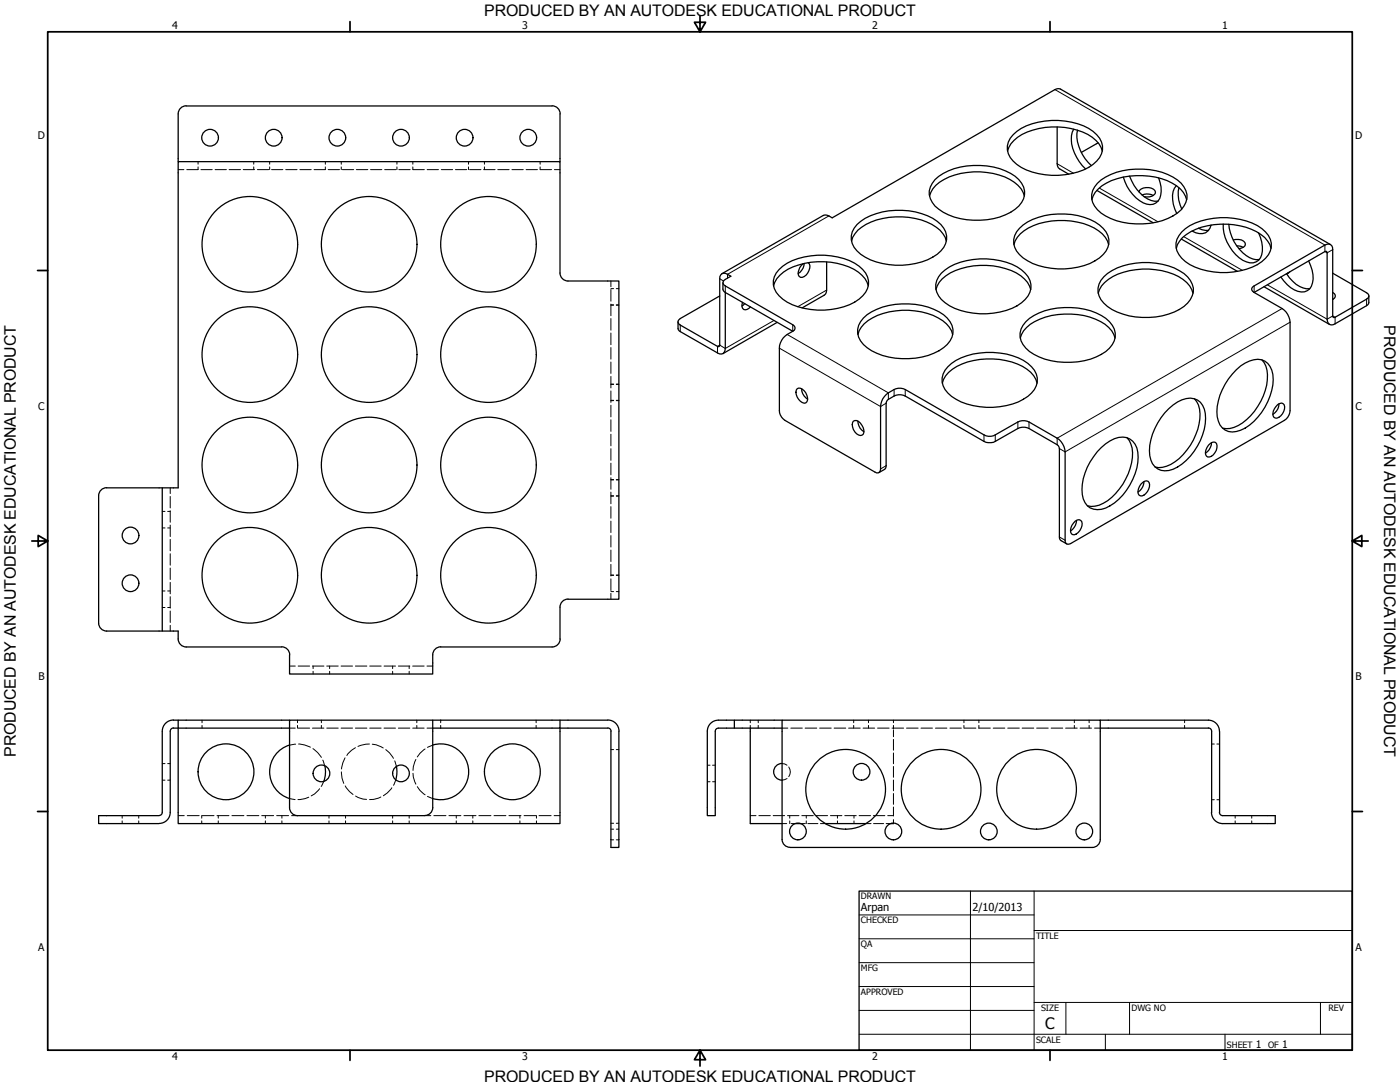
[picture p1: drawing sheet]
<svg xmlns="http://www.w3.org/2000/svg" width="559mm" height="432mm" viewBox="0 0 559 432" stroke-linecap="round" stroke-linejoin="round" font-family="sans-serif">
<!-- layer: Visible (ANSI) -->
<g fill="none" stroke="#000" stroke-width=".51">
<path d="M421.1 35.8l-88.9 51.1-1.4-.7M71.1 45.5v19M74.3 42.3h146M74.3 42.2a3.2 3.2 0 0 0-3.2 3.2M220.4 42.2a3.2 3.2 0 0 1 3.2 3.2M223.5 45.5v19M404.4 53.8a25 25 0 0 1 20.7-5.5 19.6 19.6 0 0 1 13.8 6.9 7.4 7.4 0 0 1-2.6 10.4 28.5 28.5 0 0 1-30.5 0 7.4 7.4 0 0 1-1.4-11.8zM422 50.7v14.6M428.6 51.6a11.5 11.5 0 0 0 1.2 11.3l2.2 3.2 1.3 1.3M430.1 51.9a16 16 0 0 0 5.5 14.2M437.7 57.3l-6.1 3.5M371 78.2a11.8 11.8 0 0 1 7.8-7.6 29.5 29.5 0 0 1 26 2.1 9.2 9.2 0 0 1 4.1 5.5"/>
<path d="M373.2 71.7a26.9 26.9 0 0 1 23.4-5 17.7 17.7 0 0 1 11.2 6.5 7.3 7.3 0 0 1-2.6 10.3 28.5 28.5 0 0 1-30.5 0 7.3 7.3 0 0 1-1.5-11.8zM402.1 60.3a13 13 0 0 1 10.1-8.4 28.9 28.9 0 0 1 23.8 2.9 9.5 9.5 0 0 1 4 5.5M435.8 79.7a12.2 12.2 0 0 1 7.8-7.6 30.9 30.9 0 0 1 24.3 1 10.6 10.6 0 0 1 5.7 6.6M438 73.2a24 24 0 0 1 18.1-5.7 23.3 23.3 0 0 1 15.4 5.7 7.1 7.1 0 0 1 0 10.5 26.9 26.9 0 0 1-23.4 5 17.7 17.7 0 0 1-11.2-6.5 7 7 0 0 1 1.1-9zM448.4 70.7a15.8 15.8 0 0 0 9.3 10.8 4.5 4.5 0 0 0 5.8-5.2l-.1-1.7-.9-3.6M450.8 70.3a14.7 14.7 0 0 0 10.1 10h1.3M454.6 76.6a4 4 0 0 1 5.8-1.1l.8 1.1a3.4 3.4 0 0 1-4.5 1.9M455.9 77.9a4.8 4.8 0 0 1 4.4 .1M469.5 74.1a9 9 0 0 0-.6 9.3l.8 1.8M470.5 74.9a13.1 13.1 0 0 0 1.2 8.5M339.9 96.2a11.5 11.5 0 0 1 7.8-7.6 29.5 29.5 0 0 1 26 2.1 9.5 9.5 0 0 1 4 5.5M342.1 89.6a25.8 25.8 0 0 1 20.7-5.5 20.3 20.3 0 0 1 13.9 7 7.4 7.4 0 0 1-2.6 10.4 28.6 28.6 0 0 1-30.6 0 7.4 7.4 0 0 1-1.4-11.9z"/>
<path d="M404.7 97.7a11.8 11.8 0 0 1 7.8-7.7 29.6 29.6 0 0 1 26 2.1 9.5 9.5 0 0 1 4 5.6M406.9 91.1a25.3 25.3 0 0 1 20.8-5.5 20 20 0 0 1 13.8 6.9 7.4 7.4 0 0 1-2.7 10.4 28.5 28.5 0 0 1-30.4 0 7.4 7.4 0 0 1-1.5-11.8zM469.5 99.1a11.5 11.5 0 0 1 7.8-7.6 29.5 29.5 0 0 1 26 2.1 9.5 9.5 0 0 1 4 5.5M471.7 92.6a24.6 24.6 0 0 1 18.1-5.7 23.8 23.8 0 0 1 15.3 5.7 7.4 7.4 0 0 1-1.4 11.8 28.6 28.6 0 0 1-30.6 0 7.5 7.5 0 0 1-2.5-10.4zM478.3 91.1l1.5 .6 2.6 .2M483.4 89.8a4.2 4.2 0 0 1-6.1 3.1l-1.5-.7M488.3 89.4a16.7 16.7 0 0 0 9.2 15.1 4.5 4.5 0 0 0 6.4-4.4 14.7 14.7 0 0 0-1.6-7.2M490.5 89.5a16.5 16.5 0 0 0 9.6 13.9l2.5 .2M492.3 95.8a3.5 3.5 0 0 1 4.8 1.6 2.4 2.4 0 0 1-2.6 1.9M493.6 98.1l1.9 .3 .7 .3M528.8 97.8l-28.2 16.3M531.9 99.6v26.5"/>
<path d="M287.3 118.1l-15.8 9M287.3 111.3v26.4M288.5 115.4l1 1.3M289.5 116.7l26.9 15.5-2.2 1.3M289.5 116.7v22.4M290.4 109.5l1.3 .7-2.2 1.3a1.38 1.38 0 0 0-.9 1.3 1.38 1.38 0 0 0 .9 1.3l26.9 15.5M308.7 114.1a12.9 12.9 0 0 1 10.1-8.4 28.8 28.8 0 0 1 23.8 2.9 9.5 9.5 0 0 1 4 5.5M311 107.6a25 25 0 0 1 20.7-5.5 19.6 19.6 0 0 1 13.8 6.9 7.4 7.4 0 0 1-2.6 10.4 28.5 28.5 0 0 1-30.5 0 7.4 7.4 0 0 1-1.4-11.8zM321 105.2a4.9 4.9 0 0 1-2.4 4M322.6 104.8a3.8 3.8 0 0 1-1.6 5.6l-1.5 .3a2.01 2.01 0 0 1-.7-2.9l.4-1 1.4-1.6M329.9 104.5v11.3M373.6 115.6a11.8 11.8 0 0 1 7.8-7.7 29.6 29.6 0 0 1 26 2.1 9.5 9.5 0 0 1 4 5.6"/>
<path d="M375.7 109a25.3 25.3 0 0 1 20.9-5.4 19.6 19.6 0 0 1 13.7 6.8 7.4 7.4 0 0 1-2.6 10.4 28.5 28.5 0 0 1-30.4 0 7.4 7.4 0 0 1-1.6-11.8zM438.3 117a12.2 12.2 0 0 1 7.9-7.6 29.6 29.6 0 0 1 26 2.1 9.5 9.5 0 0 1 4 5.5M440.6 110.5a25.2 25.2 0 0 1 20.7-5.5 19.6 19.6 0 0 1 13.8 6.9 6.9 6.9 0 0 1-1.1 9.1 25.5 25.5 0 0 1-20.7 5.5 20.3 20.3 0 0 1-13.9-6.9 7 7 0 0 1 1.2-9.1zM513.5 109.2a10.8 10.8 0 0 0 9.3 6M514 109h.2M514.9 108.5l-1.3 .8M522.4 104.1a11 11 0 0 1 .3 11.2 5.7 5.7 0 0 1-7.5-.5l-1.4-1.2-2.6-3M528.8 100.4l-28.2 16.3 11.1 6.4M529.7 100.9v26.5M531.9 116.7l1.1 1.1-.4 1.2-.7 .5M531.9 109l13.6 7.8M531.9 119.3l.2 .1"/>
<path d="M545.5 119.4l-12.6 7.2M271.5 129.7l14.9 8.5M271.5 132.3l14.9 8.5M296.4 120.6a2 2 0 0 0 1 3l1.4-.5 .7-.6M297.2 121.2l-1 .9M311.1 138.9v24.9M342.5 133.5a11.8 11.8 0 0 1 7.8-7.6 29.5 29.5 0 0 1 25.9 2.1 9.5 9.5 0 0 1 4 5.5M344.6 126.9a24.3 24.3 0 0 1 18.1-5.6 23.3 23.3 0 0 1 15.4 5.6 7.4 7.4 0 0 1-1.5 11.8 28.6 28.6 0 0 1-30.5 0 7.4 7.4 0 0 1-1.5-11.8zM407.2 134.9a11.9 11.9 0 0 1 7.8-7.5 29.9 29.9 0 0 1 26.1 2 9.5 9.5 0 0 1 4 5.5M409.4 128.4a24 24 0 0 1 18.1-5.7 23 23 0 0 1 15.3 5.7 7.4 7.4 0 0 1-1.4 11.9 28.9 28.9 0 0 1-30.5 0 7.4 7.4 0 0 1-1.5-11.9zM514.9 128.6v35.3a4.9 4.9 0 0 1-2.3 3.9l-85.2 49.1a1.37 1.37 0 0 1-1.6 .1 1.37 1.37 0 0 1-.7-1.4v-35.3M545.5 122l-12.6 7.2"/>
<path d="M318.2 155.1a3.2 3.2 0 0 1 3.9 2.7 2.03 2.03 0 0 1-1.1 3.1 4.2 4.2 0 0 1-2.8-5.8zM320 155.1a4.8 4.8 0 0 0 2.4 4.2M356.9 155.4l-2.3 1.4M356.9 158.1l-2.3 1.3M361.3 155.4l31.4 18.1M361.3 158.1l31.4 18M376.1 152.9a11.8 11.8 0 0 1 7.8-7.6 29.6 29.6 0 0 1 26.1 2.1 9.5 9.5 0 0 1 4 5.5M378.3 146.4a25 25 0 0 1 20.8-5.5 19.6 19.6 0 0 1 13.8 6.9 7.4 7.4 0 0 1-2.6 10.4 28.5 28.5 0 0 1-30.5 0 7.4 7.4 0 0 1-1.5-11.8zM476.8 159.1a10.8 10.8 0 0 1 1.8 10.1 23.9 23.9 0 0 1-13 16.9l-3.1 .5-1.5-.2M493.5 147.6a11.8 11.8 0 0 1 10.1-4 7.4 7.4 0 0 1 4.6 7.8 24.2 24.2 0 0 1-13 20.3 6.3 6.3 0 0 1-9.4-5.4 23.4 23.4 0 0 1 7.7-18.7zM503.7 143.6a11.1 11.1 0 0 1 1.9 10.1 23.7 23.7 0 0 1-13 16.9l-1.7 .4-2.9-.1M313.3 167.8l35.9 20.6"/>
<path d="M340.6 168.1a2.05 2.05 0 0 1 2.8 .7 4.4 4.4 0 0 1 1.2 4.5 2.08 2.08 0 0 1-3.4-1 4 4 0 0 1-.6-4.2zM342.4 168a5.2 5.2 0 0 0 2.4 4.3M351.5 162.2v24.9M353.7 160.9v25M406.3 168.4l-9 5.1M406.3 171l-9 5.1M410.7 168.4l11.3 6.5M410.7 171l11.3 6.5M422.8 179v35.3l.1 .6 .6 .9M439.6 178.6a11.3 11.3 0 0 1 10-4 7.2 7.2 0 0 1 4.7 7.8 24.2 24.2 0 0 1-13 20.4 6.3 6.3 0 0 1-9.3-5.4 23.6 23.6 0 0 1 7.6-18.8zM449.8 174.6a10.6 10.6 0 0 1 1.9 10.1 24.7 24.7 0 0 1-11.3 16.2 8.7 8.7 0 0 1-6.3 1M466.5 163.1a11.3 11.3 0 0 1 10.1-4 7.2 7.2 0 0 1 4.6 7.8 24.1 24.1 0 0 1-13 20.4 6.4 6.4 0 0 1-9.3-5.5 23.6 23.6 0 0 1 7.6-18.7z"/>
<path d="M482.3 177.7a2 2 0 0 1 3.3-.6 4.2 4.2 0 0 1-3.6 5.3 3.1 3.1 0 0 1 .3-4.7zM483.6 176.7a5.2 5.2 0 0 1-2.5 4.1M510 161.4a1.52 1.52 0 0 1 1.7-.5 1.52 1.52 0 0 1 1.1 1.4 4.3 4.3 0 0 1-3.8 4.5 3 3 0 0 1 .3-4.6zM510.5 161.2a4.8 4.8 0 0 1-2.4 4.2M42.5 194.7h22.3M42.6 194.6a3.2 3.2 0 0 0-3.2 3.2v50.9a3.2 3.2 0 0 0 3.2 3.1M455.4 193.2a2 2 0 0 1 3.3-.6 4.6 4.6 0 0 1-2.9 5.3h-.7a3.1 3.1 0 0 1 .3-4.7zM456.6 192.2a5 5 0 0 1-2.4 4.1M429.2 208a1.55 1.55 0 0 1 2.5 .1 4.2 4.2 0 0 1-3.5 5.3 3.1 3.1 0 0 1 .3-4.7zM429.7 207.7a5.2 5.2 0 0 1-2.4 4.2M226.7 239.1h20.3v-127h-20.3a3.2 3.2 0 0 1-3.2-3.2v-44.4h-152.4v130.2h-6.3v57.1h6.3v3.2M226.7 239.1a3.2 3.2 0 0 0-3.2 3.2v12.7"/>
<path d="M42.5 251.8h22.3M71.1 255a3.2 3.2 0 0 0 3.2 3.2h38.1M112.4 258.1a3.2 3.2 0 0 1 3.2 3.2M223.6 255a3.2 3.2 0 0 1-3.3 3.2l-44.4-.1a3.2 3.2 0 0 0-3.2 3.3v7.6h-57.1v-7.6M64.8 291.8v32.4l-.5 1-.8 .2M67.9 291.8v32.4a4.4 4.4 0 0 1-4.4 4.4M69.2 290.6h1.9v38.1h152.4v-38.1h19.1M69.2 290.5l-1 .5-.3 .8M71.1 287.4a4.8 4.8 0 0 0-6.3 4.4M115.6 287.4h-44.5v3.2h44.5M115.6 297.3a11.1 11.1 0 0 0-8 10.7 11.1 11.1 0 0 0 8 10.7M172.7 287.4l69.9-.1a4.5 4.5 0 0 1 4.5 4.5"/>
<path d="M172.7 297.3a11.1 11.1 0 0 1 14.4 10.7 11.1 11.1 0 0 1-14.4 10.7M223.5 287.4v3.2h-50.8M242.6 290.5l.8 .3 .5 1M243.8 291.8v46.4h3.2v-46.4M282.3 291.8v33.7h3.2v-33.7M293.1 290.6h-6.8l-.6 .5-.2 .7M293.1 287.4v3.2h19.1M299.5 290.6v38.1h12.7M312.2 287.4h127v47.6a3.2 3.2 0 0 1-3.2 3.2l-120.7-.1a3.1 3.1 0 0 1-3.1-3.1zM312.2 287.4h-22.3a8.3 8.3 0 0 0-5.4 .6l-1.6 1.6-.6 2.2M439.2 287.4h43.1a4.4 4.4 0 0 1 4.4 4.4M439.2 290.6h43.1"/>
<path d="M482.3 290.5l.8 .3 .5 1M483.6 291.8v32.4M486.8 291.8l-.1 32.4 .3 .8 1.1 .5h20.9v3.2h-20.9a4.5 4.5 0 0 1-4.5-4.5M129.7 305.6a11.1 11.1 0 0 1-.5 6.2M158.2 305.9a11.1 11.1 0 0 1-.2 5.3M312.1 304.7a3.3 3.3 0 0 0-3.3 3.3 3.3 3.3 0 0 0 3.3 3.3M63.5 325.5h-24.1v3.2h24.1M169.6 325.4a3.1 3.1 0 0 0 3.1-3.1v-34.9h-57.1v34.9a3.2 3.2 0 0 0 3.2 3.2h50.7M317.6 328.7h1.8M329.4 328.7h16.3M356.6 328.5l-.9 .2"/>
<circle cx="83.9" cy="55" r="3.3"/>
<circle cx="109.3" cy="55" r="3.3"/>
<circle cx="134.7" cy="55" r="3.3"/>
<circle cx="160.1" cy="55" r="3.3"/>
<circle cx="185.5" cy="55" r="3.3"/>
<circle cx="210.9" cy="55" r="3.3"/>
<circle cx="99.7" cy="97.5" r="19.1"/>
<circle cx="147.3" cy="97.5" r="19.1"/>
<circle cx="195" cy="97.5" r="19.1"/>
<circle cx="99.7" cy="141.5" r="19.1"/>
<circle cx="147.3" cy="141.5" r="19.1"/>
<circle cx="195" cy="141.5" r="19.1"/>
<circle cx="99.7" cy="185.6" r="19.1"/>
<circle cx="147.3" cy="185.6" r="19.1"/>
<circle cx="195" cy="185.6" r="19.1"/>
<circle cx="52.1" cy="213.7" r="3.3"/>
<circle cx="52.1" cy="232.8" r="3.3"/>
<circle cx="99.7" cy="229.6" r="19.1"/>
<circle cx="147.3" cy="229.6" r="19.1"/>
<circle cx="195" cy="229.6" r="19.1"/>
<circle cx="90.2" cy="308" r="11.1"/>
<circle cx="128.3" cy="308.6" r="3.3"/>
<circle cx="160.1" cy="308.6" r="3.3"/>
<circle cx="204.5" cy="308" r="11.1"/>
<circle cx="337.5" cy="315" r="15.9"/>
<circle cx="343.9" cy="308" r="3.3"/>
<circle cx="375.6" cy="315" r="15.9"/>
<circle cx="413.7" cy="315" r="15.9"/>
<circle cx="318.5" cy="331.8" r="3.3"/>
<circle cx="356.6" cy="331.8" r="3.3"/>
<circle cx="394.7" cy="331.8" r="3.3"/>
<circle cx="432.8" cy="331.8" r="3.3"/>
</g>
<!-- layer: Hidden (ANSI) -->
<g fill="none" stroke="#000" stroke-width=".4">
<path d="M71.1 67.7h2.3M79.1 66.6v1.1h-4.6M79.1 64.5v1M80.2 67.7h4.5M85.9 67.7h4.5M91.4 67.7h4.6M97.1 67.7h4.5M101.3 64.5v1M101.3 66.6v1.1M102.7 67.7h4.6M107.6 64.5v1M107.6 66.6v1.1"/>
<path d="M108.4 67.7h4.5M114 67.7h4.6M119.7 67.7h4.5M129.9 66.6v1.1h-4.6M129.9 64.5v1M131 67.7h4.5M136.2 64.5v1M136.2 66.6v1.1M136.7 67.7h4.5M142.2 67.7h4.6M147.9 67.7h4.5M153.5 67.7h4.6"/>
<path d="M158.4 64.5v1M158.4 66.6v1.1M159.2 67.7h4.5M164.8 64.5v1M164.8 66.6v1.1M164.8 67.7h4.6M170.5 67.7h4.5M176.1 67.7h4.6M181.8 67.7h4.5M187 64.5v1M187 66.6v1.1M187.5 67.7h4.5"/>
<path d="M193 67.7h4.6M193.4 64.5v1M193.4 66.6v1.1M198.7 67.7h4.5M204.3 67.7h4.6M210 67.7h4.5M215.6 64.5v1M215.6 66.6v1.1M215.6 67.7h4.6M221.3 67.7h2.2M243.8 112.1v2.3M243.8 115.6v4.6"/>
<path d="M243.8 115.2h1.1M246 115.2h1M243.8 121.3v4.7M243.8 127.1v4.7M243.8 132.9v4.6M243.8 138.7v4.6M243.8 121.8h1.1M243.8 121.7h1.1M246 121.8h1M246 121.7h1M243.8 144.5v4.5M243.8 150.2v4.6"/>
<path d="M243.8 156v4.6M243.8 159.8h1.1M243.8 159.9h1.1M243.8 153.3h1.1M243.8 153.4h1.1M246 159.8h1M246 159.9h1M246 153.3h1M246 153.4h1M243.8 161.7v4.7M243.8 167.5v4.6M243.8 173.3v4.6"/>
<path d="M243.8 179.1v4.6M67.9 194.7v2.3M67.9 198.1v4.6M243.8 184.8v4.7M243.8 190.6v4.7M243.8 196.4v4.6M243.8 191.5h1.1M243.8 198h1.1M243.8 191.4h1.1M243.8 197.9h1.1M246 191.5h1M246 198h1"/>
<path d="M246 191.4h1M246 197.9h1M64.8 204.1h1M64.8 210.7h1M66.9 204.1h1M66.9 210.7h1M67.9 203.8v4.6M67.9 209.5v4.6M67.9 215.3v4.5M243.8 202.2v4.6M243.8 208v4.5M243.8 213.7v4.6"/>
<path d="M243.8 219.5v4.6M64.8 235.8h1M66.9 235.8h1M67.9 221v4.6M67.9 226.7v4.6M67.9 232.4v4.6M67.9 238.1v4.6M243.8 225.2v4.7M243.8 231v4.6M243.8 236.8v2.3M243.8 236.1h1.1M243.8 229.5h1.1"/>
<path d="M243.8 229.6h1.1M246 236.1h1M246 229.5h1M246 229.6h1M64.8 242.4h1M66.9 242.4h1M67.9 243.8v4.6M67.9 249.6v2.2M115.6 265.8h2.3M119 265.8h4.6M124.7 265.8h4.6M125 265.8v1"/>
<path d="M125 267.9v1.1M130.4 265.8h4.6M131.6 265.8v1M131.6 267.9v1.1M136.1 265.8h4.6M141.9 265.8h4.5M147.6 265.8h4.5M153.3 265.8h4.6M156.7 265.8v1M156.7 267.9v1.1M159 265.8h4.6M163.3 265.8v1"/>
<path d="M163.3 267.9v1.1M164.7 265.8h4.6M170.4 265.8h2.3M80.6 287.4v1M80.6 289.5v1.1M115.6 290.6h2.3M118 297l-2.4 .4M118.7 287.4v1M118.7 289.5v1.1M119 290.6h4.6M119.2 296.9l2.4 .4 2.3 .9M124.7 290.6h4.6"/>
<path d="M124.9 298.8l1.9 1.6 1.5 1.9M128.3 287.4v1M128.3 289.5v1.1M130.4 290.6h4.6M136.1 290.6h4.6M141.9 298.4l-1.6 1-1.9 2.1M141.9 290.6h4.5M147.4 296.9l-1.4 .1-3.1 .9M147.6 290.6h4.5M148.6 297l1.6 .2 2.8 1.3M153.3 290.6h4.6M154 299.1l1.4 1.3 1.6 2.2"/>
<path d="M159 290.6h4.6M164.7 290.6h4.6M166.4 287.4v1M166.4 289.5v1.1M169.7 298.9l-2.1 1.7-1 1.5M170.4 290.6h2.3M172.7 297.4l-2.1 .9M175.9 287.4v1M175.9 289.5v1.1M214 287.4v1M214 289.5v1.1M243.8 299.1h1.1"/>
<path d="M246 299.1h1M299.5 287.4v1M299.5 289.5v1.1M302.6 287.4v1M302.6 289.5v1.1M312.2 290.6h2.3M315.7 290.6h4.5M321.4 290.6h4.6M327.2 290.6h4.6M332.9 290.6h4.7M338.7 290.6h4.6M340.7 287.4v1"/>
<path d="M340.7 289.5v1.1M344.5 290.6h4.6M346.6 287.4v1M346.6 289.5v1.1M350.3 290.6h4.6M356 290.6h4.7M356.6 287.4v1M356.6 289.5v1.5M356.6 291.4v2.6M356.6 295.1v4.3M361.8 290.6h4.7M367.6 290.6h4.6"/>
<path d="M373.4 290.6h4.6M379.2 290.6h4.5M384.7 287.4v1M384.7 289.5v1.1M384.9 290.6h4.6M390.7 290.6h4.6M390.7 287.4v1M390.7 289.5v1.1M396.4 290.6h4.7M402.2 290.6h4.6M408 290.6h4.6M413.8 290.6h4.6"/>
<path d="M419.5 290.6h4.7M425.3 290.6h4.7M428.8 287.4v1M428.8 289.5v1.1M431.1 290.6h4.6M434.7 287.4v1M434.7 289.5v1.1M436.9 290.6h2.3M472.8 287.4v1M472.8 289.5v1.1M483.6 296.9h1.1M485.7 296.9h1.1"/>
<path d="M64.8 304.7h1M64.8 311.3h1M66.9 304.7h1M66.9 311.3h1M115.6 318.7l2.2 .4M123.3 318.1l-1.5 .6-2.9 .4M127.6 314.8l-2.1 2.1-1.3 .7M128.8 303.3l.8 2.3M129.2 311.8l-1 2M136.3 308l.2 2.6 .7 2M137.7 302.5l-.9 1.9-.5 2.5M137.8 313.6l1.7 2.3 1.4 1.2"/>
<path d="M141.9 317.7l3 1.2 1.4 .1M152 318.1l-2.9 .9-1.6 .1M156.4 314.4l-1.8 2-1.6 1.2M157.5 303.7l.7 2.2M158 311.2l-1 2.2M164.8 308.6l.2 1.5 1 2.8M166 303.1l-1 2.9-.2 1.5M166.6 313.9l1 1.6 2.1 1.7M170.6 317.8l2.1 .9M282.3 305.4h1.1M282.3 312h1.1M284.4 305.4h1.1"/>
<path d="M284.4 312h1.1M312.2 304.7l1.9 .7M314.1 310.7l-1.9 .6M314.8 306.1a3.3 3.3 0 0 1 0 3.8M356.6 300.5v4.3M356.6 305.9v4.3M356.6 311.3v4.3M356.6 316.7v4.3M483.6 319.2h1.1M485.7 319.2h1.1M48.8 325.5v1M48.8 327.6v1.1"/>
<path d="M55.4 325.5v1M55.4 327.6v1.1M71.1 325.5h2.4M74.7 325.5h4.8M80.5 325.5v1M80.5 327.6v1.1M80.6 325.5h4.8M86.6 325.5h4.8M87.1 325.5v1M87.1 327.6v1.1M92.6 325.5h4.7M98.6 325.5h4.7"/>
<path d="M104.5 325.5h4.7M105.9 325.5v1M105.9 327.6v1.1M110.4 325.5h4.8M112.5 325.5v1M112.5 327.6v1.1M116.4 325.5h2.3M131.3 325.5v1M131.3 327.6v1.1M137.9 325.5v1M137.9 327.6v1.1M156.7 325.5v1"/>
<path d="M156.7 327.6v1.1M163.3 325.5v1M163.3 327.6v1.1M169.5 325.5h2.5M173.2 325.5h4.8M179.2 325.5h4.8M182.1 325.5v1M182.1 327.6v1.1M185.2 325.5h4.8M188.7 325.5v1M188.7 327.6v1.1M191.1 325.5h4.9"/>
<path d="M197.2 325.5h4.7M203.1 325.5h4.9M207.5 325.5v1M207.5 327.6v1.1M209.2 325.5h4.7M214.1 325.5v1M214.1 327.6v1.1M215.1 325.5h4.9M221.2 325.5h2.3M243.8 335.2h1.1M243.8 328.5h1.1M243.8 330.9h1.1"/>
<path d="M246 335.2h1M246 328.5h1M246 330.9h1M299.5 325.5h2.3M302.9 325.5h4.6M308.6 325.5h4.6M312.2 328.7h1.8M314.3 325.5h4.6M315.2 325.5v1M315.2 327.6v1.1M315.8 328.7h1.8M319.4 328.7h2"/>
<path d="M320 325.5h4.6M321.8 325.5v1M321.8 327.6v1.1M322.5 328.7h4M325.8 325.5h4.5M327.5 328.7h1.9M331.5 325.5h4.5M334.3 325.5v1M334.3 327.6v1.1M337.2 325.5h4.6M340.9 325.5v1M340.9 327.6v1.1"/>
<path d="M342.9 325.5h4.6M345.7 328.7h2M348.6 325.5h4.6M348.7 328.7h4M353.7 328.7h2M354.3 325.5h2.3M356.6 322.1v3.5M356.6 327.1v1.4M493 325.5v1M493 327.6v1.1M499.6 325.5v1M499.6 327.6v1.1"/>
</g>
<!-- layer: Visible Narrow (ANSI) -->
<g fill="none" stroke="#000" stroke-width=".4">
<path d="M421.1 35.8l107.7 62v2.6l.9 .5 2.2-1.3M422 65.3l6.5 3.9M438.8 75.1l23.4 13.4M330.8 86.2l-40.4 23.3v1.5M472.4 94.4l23.5 13.5M287.3 111.3l1.5 .8M289.5 114.1v2.6M329.9 115.8l-11.5 6.6M500.6 114.1v2.6M505.8 113.7l23.9 13.7 2.2-1.3 1 .5v2.6M545.5 119.4v2.6M271.5 129.7v2.6"/>
<path d="M308.9 127.9l-19.4 11.2-2.2-1.4-.9 .5v2.6M311.1 138.9l40.4 23.3 2.2-1.3M314.2 133.5l40.4 23.3v2.6M316.4 129.6v2.6M511.7 123.1l-89.7 51.8v2.6M514.9 128.6l-89.8 51.7-2.3-1.3M356.9 155.4v2.7M361.3 155.4v2.7M392.7 173.5v2.6M397.3 173.5v2.6M406.3 168.4v2.6M410.7 168.4v2.6"/>
<path d="M353.7 185.9l-2.2 1.2M422.8 214.3l2.3 1.3"/>
</g>
<g fill="none" stroke="#000" stroke-width=".51">
<path d="M421.1 35.8l.8-.4 1.4 .2 107.8 62M438.3 57l-.6 .3M422 65.3l.4 1.6 4.2 2.6M437.8 76l22.4 12.9M330.8 86.2l-.8-.3-1.4 .1-40.4 23.2M471.5 95.4l22.5 12.9M528.8 97.8a1.91 1.91 0 0 1 2.2-.2 1.91 1.91 0 0 1 .9 2M288.5 112.8v2.6M290.4 109.5a1.87 1.87 0 0 0-2.2-.3 1.87 1.87 0 0 0-.9 2.1M329.9 115.8l-.4 1.5-.5 .5-8.8 5.1M500.6 114.1l-1 1v.6l1 1M504.5 114.4l26.2 15.1"/>
<path d="M528.8 100.4l.5-.1 .4 .6M545.5 116.8a1.33 1.33 0 0 1 .9 1.3 1.33 1.33 0 0 1-.9 1.3M546.4 118.1l-.1 3.1-.8 .8M270.6 128.5l.1 3 .8 .8M271.5 127.1a1.38 1.38 0 0 0-.9 1.3 1.38 1.38 0 0 0 .9 1.3M287.3 137.7l-.5 .7-.4-.2M289.5 139.1a1.87 1.87 0 0 1-.9 2 1.87 1.87 0 0 1-2.2-.3M310.2 128.7l-21.6 12.4M314.2 133.5a6.8 6.8 0 0 0-3.1 5.4M316.4 129.6a1.4 1.4 0 0 1 .7 2.2l-.7 .4M511.7 123.1a7.1 7.1 0 0 1 3.2 5.5M529.7 127.4a1.93 1.93 0 0 0 .9 2.1 1.93 1.93 0 0 0 2.3-.3"/>
<path d="M531.9 126.1l.2 .5h.8M354.6 156.8a6.8 6.8 0 0 0-3.1 5.4M354.6 159.4l-.9 1.5M356.9 155.4a4.9 4.9 0 0 1 4.4 0M356.9 158.1a4.9 4.9 0 0 1 4.4 0M311.1 163.8a4.8 4.8 0 0 0 2.2 4M392.7 173.5a4.6 4.6 0 0 0 4.6 0M392.7 176.1a5.1 5.1 0 0 0 4.6 0M406.3 168.4a4.9 4.9 0 0 1 4.4 0M406.3 171a4.9 4.9 0 0 1 4.4 0M422 174.9a7.1 7.1 0 0 1 3.1 5.4M422 177.5l.8 1.5"/>
<path d="M351.5 187.1a1.36 1.36 0 0 1-.7 1.5 1.36 1.36 0 0 1-1.6-.2M353.7 185.9l-.6 1.4-2.3 1.3M423.5 215.8l2.3 1.2"/>
</g>
<!-- layer: Border (ANSI) -->
<g fill="none" stroke="#000" stroke-width=".7">
<path d="M19 12.7h520.8v406.4h-520.8zM139.7 8.6v4.1M279.4 6.3v6.4l-2.2-3.8h4.4l-2.2 3.8M419.1 8.6v4.1M15 107.9h4M539.8 107.9h4M12.7 215.9h6.3l-3.8-2.2v4.4l3.8-2.2M539.8 215.9l3.8 2.2v-4.4l-3.8 2.2h6.3M15 323.8h4M539.8 323.8h4M139.7 419.1v4.1M279.4 419.1l2.2 3.8h-4.4l2.2-3.8v6.3"/>
<path d="M419.1 419.1v4.1"/>
</g>
<!-- layer: Title (ANSI) -->
<g fill="none" stroke="#000" stroke-width=".4">
<path d="M387.3 355.6v63.5M412.7 355.6v63.5M342.9 365.1h69.8M342.9 374.6h69.8M412.7 371.3h127.1M342.9 384.2h69.8M342.9 393.7h69.8M342.9 412.7h196.9M342.9 403.2h69.8M412.7 400h127.1M425.4 400v12.7M441.2 412.7v6.4"/>
<path d="M450.8 400v12.7M488.9 412.7v6.4M527 400v12.7"/>
</g>
<path d="M342.9 355.6h196.9v63.5h-196.9z" fill="none" stroke="#000" stroke-width=".51"/>
<g font-size="6.4">
<text x="552.4" y="129.8" transform="rotate(90 552.4 129.8)">PRODUCED BY AN AUTODESK EDUCATIONAL PRODUCT</text>
<text x="6.3" y="302" transform="rotate(-90 6.3 302)">PRODUCED BY AN AUTODESK EDUCATIONAL PRODUCT</text>
</g>
<g font-size="6.3">
<text x="193.3" y="6.3">PRODUCED BY AN AUTODESK EDUCATIONAL PRODUCT</text>
<text x="417.2" y="410.6">C</text>
<text x="193.3" y="431.8">PRODUCED BY AN AUTODESK EDUCATIONAL PRODUCT</text>
</g>
<g font-size="4.4">
<text x="343.7" y="363.5">Arpan</text>
<text x="388.1" y="363.7">2/10/2013</text>
</g>
<g font-size="4.2">
<text x="68.7" y="11.7">4</text>
<text x="208.4" y="11.7">3</text>
<text x="348.1" y="11.7">2</text>
<text x="487.8" y="11.7">1</text>
<text x="15.1" y="55.5">D</text>
<text x="540.9" y="55.5">D</text>
<text x="15.2" y="163.4">C</text>
<text x="541" y="163.4">C</text>
<text x="15.3" y="271.4">B</text>
<text x="541.1" y="271.4">B</text>
<text x="15.2" y="379.3">A</text>
<text x="541" y="379.3">A</text>
<text x="501.3" y="418.3">1</text>
<text x="511.8" y="418.3">1</text>
<text x="68.7" y="423.2">4</text>
<text x="208.4" y="423.2">3</text>
<text x="348.1" y="423.2">2</text>
<text x="487.8" y="423.2">1</text>
</g>
<g font-size="3.5">
<text x="343.7" y="358.9">DRAWN</text>
<text x="343.7" y="368.5">CHECKED</text>
<text x="413.5" y="374.6">TITLE</text>
<text x="343.7" y="378">QA</text>
<text x="343.7" y="387.5">MFG</text>
<text x="343.7" y="397.1">APPROVED</text>
<text x="415.5" y="403.4">SIZE</text>
<text x="451.6" y="403.4">DWG NO</text>
<text x="530.3" y="403.4">REV</text>
<text x="413.5" y="416.1">SCALE</text>
<text x="489.7" y="418.3">SHEET</text>
<text x="506.2" y="418.3">OF</text>
</g>
</svg>
